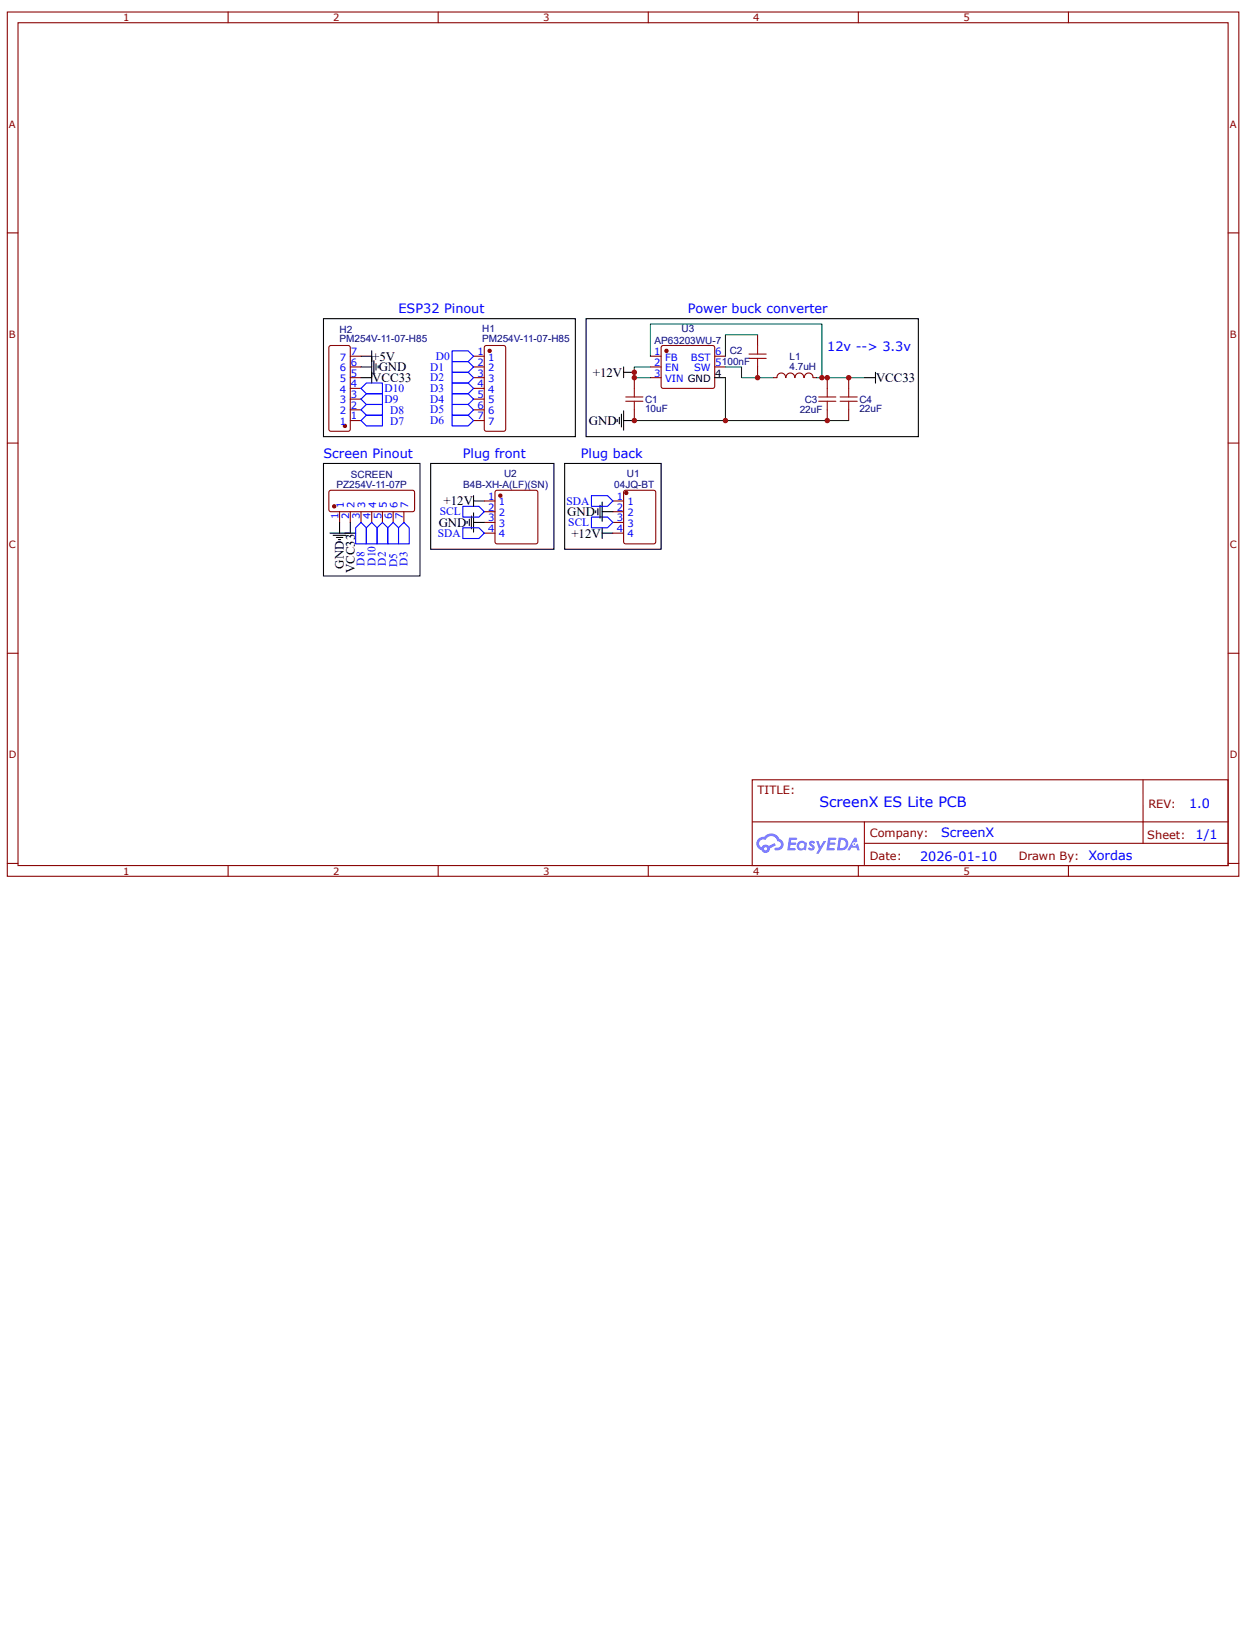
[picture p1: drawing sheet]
<svg xmlns="http://www.w3.org/2000/svg" width="216mm" height="279mm" viewBox="0 0 216 279" stroke-linecap="round" stroke-linejoin="round" font-family="sans-serif">
<g fill="none" stroke="#800" stroke-width=".18">
<path d="M1.3 2.1h211.1v148.1h-211.1zM3.1 3.9h207.5v144.5h-207.5zM39.1 2.1v1.8M75.1 2.1v1.8M111.2 2.1v1.8M147.2 2.1v1.8M183.2 2.1v1.8M1.3 39.9h1.8M210.6 39.9h1.8M1.3 75.9h1.8M210.6 75.9h1.8M1.3 112h1.8"/>
<path d="M210.6 112h1.8M129 133.7h81.6v14.7h-81.6zM196 133.7v10.9M1.3 148h1.8M39.1 148.4v1.8M75.1 148.4v1.8M111.2 148.4v1.8M129 140.9h81.5M147.2 148.4v1.8M148.2 144.6h62.3M148.2 140.9v7.3M183.2 148.4v1.8"/>
<path d="M210.6 148h1.8"/>
</g>
<g fill="#58f">
<path d="M138.9 144.2l.4-.1 .2 .1 .3 .2-.2 .3a.24 .24 0 0 0-.2-.2 .24 .24 0 0 0-.3 .1 .76 .76 0 0 1 .5 1l-.6 .2-.5-.3 .3-.3 .3 .2 .2-.1a.92 .92 0 0 1-.5-.9z"/>
<path d="M140 144.2h.4l.3 .9 .5-.9h.5l-1.3 2.1h-.4l.4-.8z"/>
<path d="M135.3 143.6h1.4v.2l-.2 .2h-.8l-.1 .4h.8l.2 .2-.2 .2h-.8l-.1 .6h.8h.1v.3l-1.4 .1z"/>
<path d="M142 143.6h1.4v.2l-.2 .2h-.8l-.1 .4h.8l.2 .2-.2 .2h-.8l-.1 .6h.8h.1v.3l-1.4 .1z"/>
<path d="M146.5 143.6h.4l.1 .6-.3 .2a.36 .36 0 0 0-.5 .1 .36 .36 0 0 0 .2 .5 .36 .36 0 0 0 .5-.3l.2-.1 .3 1.1h-.4l-.1-.4h-.9l-.2 .4h-.5z"/>
<path d="M143.8 143.6l-.3 2.2h.7a1.09 1.09 0 0 0 1.3-1.2 1.09 1.09 0 0 0-1.3-1zM144.2 144a.74 .74 0 0 1 .8 .8 .74 .74 0 0 1-1 .6z"/>
<path d="M136.9 144.3a.8 .8 0 0 0-.2 1.2 .8 .8 0 0 0 1.2 .1l.3 .2 .2-1.2-.3-.2a.73 .73 0 0 0-1.2-.1zM137 145a.47 .47 0 0 1 .9 0 .47 .47 0 0 1-.9 0z"/>
<path d="M130.1 143.8a1.15 1.15 0 0 0 .5 1.9 .73 .73 0 0 0 .8 .5 .73 .73 0 0 0 .6-.8l1-.5-.2-.4-1 .5a.74 .74 0 0 0-1.2 .3 .72 .72 0 0 1-.3-1.1 .72 .72 0 0 1 1-.2 1.08 1.08 0 0 1 1.1-.7 1.08 1.08 0 0 1 .9 .9 .59 .59 0 0 1 .6 .8 .59 .59 0 0 1-.9 .3l-.2 .2a.92 .92 0 0 0 1.1 .1 .99 .99 0 0 0 .5-1 .99 .99 0 0 0-.7-.8 1.59 1.59 0 0 0-2.7-.4l-.4 .1zM131 145.5a.3 .3 0 0 1 .6 0 .3 .3 0 0 1-.6 0z"/>
<circle cx="146.5" cy="144.7" r=".14"/>
</g>
<path d="M83.2 59.3l.2-.1h3l.3 .3v14.1l-.3 .3h-3l-.3-.3-.1-14z" fill="none" stroke="#800" stroke-width=".18"/>
<circle cx="84" cy="60.1" r=".28" fill="#800"/>
<g fill="none" stroke="#800" stroke-width=".18">
<path d="M56.5 59.3l.3-.1h2.9l.4 .3v14.1l-.3 .3h-3l-.4-.3v-14zM81.2 61.1h1.8M81.2 62.9h1.8M81.2 64.7h1.8M81.2 66.6h1.8M81.2 68.4h1.8M81.2 70.3h1.8M81.2 72.1h1.8"/>
<circle cx="84" cy="60.1" r=".28"/>
</g>
<circle cx="59.1" cy="73" r=".28" fill="#800"/>
<g fill="none" stroke="#800" stroke-width=".18">
<path d="M60.1 72.1h1.8M60.1 70.3h1.8M60.1 68.4h1.8M60.1 66.6h1.8M60.1 64.7h1.8M60.1 62.9h1.8M60.1 61.1h1.8M56.5 84.1l.3-.1h14l.3 .4v3l-.4 .3h-14l-.3-.4v-2.9z"/>
<circle cx="59.1" cy="73" r=".28"/>
</g>
<path d="M61.9 61.1h1.8M61.9 62.9h1.8M61.9 64.7h1.8M63.7 60.1v5.6M64.1 61.8v2.2M64.5 62.3v1.2M64.8 62.7v.4" fill="none" stroke="#000" stroke-width=".18"/>
<path d="M61.9 66.6l.9-.9h2.8v1.8h-2.8zM61.9 68.4l.9-.9h2.8v1.8h-2.8zM61.9 72.1l.9-.9h2.8v1.8h-2.8zM61.9 70.3l.9-1h2.8v1.9h-2.8zM77.5 60.1h2.8l.9 1-.9 .9h-2.8zM77.5 62h2.8l.9 .9-.9 .9h-2.8zM77.5 63.8h2.8l.9 .9-.9 1h-2.8zM77.5 65.7h2.8l.9 .9-.9 .9h-2.8zM77.5 67.5h2.8l.9 .9-.9 .9h-2.8zM77.5 69.3h2.8l.9 1-.9 .9h-2.8zM77.5 71.2h2.8l.9 .9-.9 .9h-2.8z" fill="none" stroke="#00f" stroke-width=".18"/>
<circle cx="57.3" cy="86.8" r=".28" fill="#800"/>
<g fill="none" stroke="#800" stroke-width=".18">
<path d="M58.2 87.7v1.9M60.1 87.7v1.9M61.9 87.7v1.9M63.7 87.7v1.9M65.6 87.7v1.9M67.4 87.7v1.9M69.3 87.7v1.9M107 84.1l.3-.1h4.8l.3 .2 .1 8.7-.2 .3h-5l-.3-.1-.1-8.7z"/>
<circle cx="57.3" cy="86.8" r=".28"/>
</g>
<path d="M56.6 91.4h4.4M57.1 91.8h2.2M57.7 92.1h1.1M58 92.5h.4M58.2 89.6v1.8M60.1 89.6v1.8M103.3 91.4h1.8M103.3 90.5v1.8" fill="none" stroke="#000" stroke-width=".18"/>
<path d="M61.9 89.6l.9 .9v2.7h-1.8v-2.7zM63.7 89.6l1 .9v2.7h-1.9v-2.7zM65.6 89.6l.9 .9v2.7h-1.8v-2.7zM67.4 89.6l.9 .9v2.7h-1.8v-2.7zM69.3 89.6l.9 .9v2.7h-1.9v-2.7z" fill="none" stroke="#00f" stroke-width=".18"/>
<circle cx="107.4" cy="84.5" r=".28" fill="#800"/>
<g fill="none" stroke="#800" stroke-width=".18">
<path d="M85 84.1l.3-.1h6.6l.3 .2v8.7l-.1 .3h-6.8l-.4-.1v-8.7zM105.1 85.9h1.8M105.1 87.7h1.8M105.1 89.6h1.8M105.1 91.4h1.8"/>
<circle cx="107.4" cy="84.5" r=".28"/>
</g>
<path d="M101.4 88.6h2.8l.9 1-.9 .9h-2.8zM101.4 85h2.8l.9 .9-.9 .9h-2.8z" fill="none" stroke="#00f" stroke-width=".18"/>
<path d="M102.2 87.5v.4M102.5 87.2v1.1M102.9 86.6v2.2M103.3 87.7h1.8M103.3 86.1v3.3" fill="none" stroke="#000" stroke-width=".18"/>
<circle cx="85.8" cy="85" r=".28" fill="#800"/>
<g fill="none" stroke="#800" stroke-width=".18">
<path d="M113.5 59.3l.2-.1 8.7 .1 .2 .3-.1 6.8-.3 .2-8.7-.1-.1-.3v-6.6zM83 85.9h1.9M83 87.7h1.9M83 89.6h1.9M83 91.4h1.9"/>
<circle cx="85.8" cy="85" r=".28"/>
</g>
<path d="M80.1 89.4v.3M80.5 89v1.1M80.8 88.4v2.3M81.2 89.6h1.8M81.2 85v1.8M81.2 87.9v3.3M81.2 85.9h1.8" fill="none" stroke="#000" stroke-width=".18"/>
<path d="M79.4 86.8h2.7l.9 .9-.9 .9h-2.7zM79.4 90.5h2.7l.9 .9-.9 .9h-2.7z" fill="none" stroke="#00f" stroke-width=".18"/>
<circle cx="114.3" cy="60.1" r=".28" fill="#800"/>
<g fill="none" stroke="#800" stroke-width=".18">
<path d="M129.9 57.4v1.8M108.8 64.7v1.9M108.8 70.3v1.8M111.5 61.1h1.9M111.5 62.9h1.9M111.5 64.7h1.9M122.6 61.1h1.8M122.6 62.9h1.8M129.9 62.9v1.8M134.7 64.7a.73 .73 0 0 0-.7-.8 .73 .73 0 0 0-.8 .8h-.5M134.8 64.7a.73 .73 0 0 1 .7-.8 .73 .73 0 0 1 .8 .8M136.4 64.7a.73 .73 0 0 1 .7-.8 .73 .73 0 0 1 .7 .8"/>
<path d="M137.9 64.7a.73 .73 0 0 1 .8-.8 .73 .73 0 0 1 .7 .8M139.5 64.7h.5M141.9 64.7v1.9M141.9 70.3v1.8M145.5 64.7v1.9M145.5 70.3v1.8"/>
<circle cx="114.3" cy="60.1" r=".28"/>
</g>
<g fill="none" stroke="#000" stroke-width=".18">
<path d="M55.5 54.6h43.2v20.2h-43.2zM100.5 54.6h57v20.2h-57zM55.5 79.4h16.5v19.3h-16.5zM73.9 79.4h21.1v14.7h-21.1zM96.8 79.4h16.6v14.7h-16.6zM105.8 71.9v.4M106.2 71.5v1.1M106.6 71v2.2M106.9 72.1h1.9M106.9 62.9v1.8M106.9 70.4v3.3M106.9 63.8h1.9"/>
<path d="M122.6 64.7h1.8M148.3 64.7h1.8M150.1 63.8v1.9"/>
</g>
<g fill="none" stroke="#a00000" stroke-width=".18">
<path d="M129.9 59.2v1.5M107.3 68.8h2.9M107.3 68h2.9M108.8 66.6v1.4M108.8 68.8v1.5M128.4 60.7h3M128.4 61.4h3M129.9 61.4v1.5M140.4 68.8h2.9M140.4 68h2.9M141.9 66.6v1.4M141.9 68.8v1.5"/>
<path d="M144.1 68.8h2.9M144.1 68h2.9M145.5 66.6v1.4M145.5 68.8v1.5"/>
</g>
<path d="M129.9 57.4h-5.5v3.7M111.5 62.9h-2.7v1.8h2.7M111.5 61.1v-5.6h29.4v9.2M124.4 64.7v7.4h-15.6M124.4 62.9h2.8v1.8h5.5M124.4 72.1h21.1M140 64.7h8.3" fill="none" stroke="#080" stroke-width=".18"/>
<g fill="#c00">
<circle cx="108.8" cy="72.1" r=".46"/>
<circle cx="108.8" cy="64.7" r=".46"/>
<circle cx="129.9" cy="64.7" r=".46"/>
<circle cx="141.9" cy="64.7" r=".46"/>
<circle cx="145.5" cy="64.7" r=".46"/>
<circle cx="124.4" cy="72.1" r=".46"/>
<circle cx="141.9" cy="72.1" r=".46"/>
<circle cx="108.8" cy="63.8" r=".46"/>
<circle cx="140.9" cy="64.7" r=".46"/>
</g>
<text font-size="2.5" fill="#00f" x="140.5" y="138.4">ScreenX ES Lite PCB</text>
<g font-size="2.2" fill="#00f">
<text x="68.3" y="53.7">ESP32 Pinout</text>
<text x="118" y="53.7">Power buck converter</text>
<text x="141.9" y="60.1">12v --&gt; 3.3v</text>
<text x="55.5" y="78.5">Screen Pinout</text>
<text x="79.4" y="78.5">Plug front</text>
<text x="99.6" y="78.5">Plug back</text>
<text x="161.4" y="143.5">ScreenX</text>
<text x="203.9" y="138.5">1.0</text>
<text x="205" y="143.9">1/1</text>
<text x="157.8" y="147.5">2026-01-10</text>
<text x="186.6" y="147.5">Xordas</text>
</g>
<g font-size="2.2">
<text x="63.8" y="61.8">+5V</text>
<text x="63.8" y="65.5">VCC33</text>
<text x="64.9" y="63.6">GND</text>
<text x="101.7" y="64.6">+12V</text>
<text x="150.2" y="65.5">VCC33</text>
<text x="101" y="72.8">GND</text>
<text x="76.1" y="86.6">+12V</text>
<text x="97.3" y="88.5">GND</text>
<text x="75.2" y="90.3">GND</text>
<text x="98" y="92.1">+12V</text>
<text x="59" y="97.5" transform="rotate(-90 59 97.5)">GND</text>
<text x="60.8" y="98.3" transform="rotate(-90 60.8 98.3)">VCC33</text>
</g>
<g font-size="2" fill="#00f">
<text x="73.8" y="63.5">D1</text>
<text x="73.8" y="65.3">D2</text>
<text x="74.8" y="61.7">D0</text>
<text x="66" y="67.3">D10</text>
<text x="66" y="69.1">D9</text>
<text x="66.9" y="71">D8</text>
<text x="73.8" y="67.2">D3</text>
<text x="73.8" y="69">D4</text>
<text x="73.8" y="70.9">D5</text>
<text x="66.9" y="72.8">D7</text>
<text x="73.8" y="72.7">D6</text>
<text x="75.4" y="88.4">SCL</text>
<text x="97.1" y="86.5">SDA</text>
<text x="75.1" y="92">SDA</text>
<text x="97.5" y="90.2">SCL</text>
<text x="62.5" y="97" transform="rotate(-90 62.5 97)">D8</text>
<text x="64.4" y="97" transform="rotate(-90 64.4 97)">D10</text>
<text x="66.2" y="97" transform="rotate(-90 66.2 97)">D2</text>
<text x="68.1" y="97.2" transform="rotate(-90 68.1 97.2)">D5</text>
<text x="69.9" y="97" transform="rotate(-90 69.9 97)">D3</text>
</g>
<g font-size="2" fill="#800">
<text x="129.9" y="136.1">TITLE:</text>
<text x="149.1" y="143.5">Company:</text>
<text x="196.7" y="143.8">Sheet:</text>
<text x="196.9" y="138.5">REV:</text>
<text x="149.1" y="147.5">Date:</text>
<text x="174.7" y="147.5">Drawn By:</text>
</g>
<g font-size="1.7" fill="#800">
<text x="21.1" y="3.6">1</text>
<text x="57.1" y="3.6">2</text>
<text x="93.2" y="3.6">3</text>
<text x="129.2" y="3.6">4</text>
<text x="165.2" y="3.6">5</text>
<text x="1.5" y="21.9">A</text>
<text x="210.9" y="21.9">A</text>
<text x="1.5" y="57.9">B</text>
<text x="210.9" y="57.9">B</text>
<text x="1.5" y="94">C</text>
<text x="210.9" y="94">C</text>
<text x="1.5" y="130">D</text>
<text x="210.9" y="130">D</text>
<text x="21.1" y="149.9">1</text>
<text x="57.1" y="149.9">2</text>
<text x="93.2" y="149.9">3</text>
<text x="129.2" y="149.9">4</text>
<text x="165.2" y="149.9">5</text>
</g>
<g font-size="1.7" fill="#000080">
<text x="58.2" y="58.7">PM254V-11-07-H85</text>
<text x="58.2" y="57">H2</text>
<text x="82.7" y="58.6">PM254V-11-07-H85</text>
<text x="82.7" y="56.9">H1</text>
<text x="112.3" y="58.9">AP63203WU-7</text>
<text x="116.9" y="56.9">U3</text>
<text x="125.1" y="60.7">C2</text>
<text x="135.4" y="63.4">4.7uH</text>
<text x="135.4" y="61.7">L1</text>
<text x="110.6" y="70.7">10uF</text>
<text x="110.6" y="69">C1</text>
<text x="137.1" y="70.8">22uF</text>
<text x="138" y="69">C3</text>
<text x="147.4" y="70.7">22uF</text>
<text x="147.4" y="69">C4</text>
<text x="57.7" y="83.7">PZ254V-11-07P</text>
<text x="60.2" y="81.9">SCREEN</text>
<text x="79.4" y="83.7">B4B-XH-A(LF)(SN)</text>
<text x="86.4" y="81.8">U2</text>
<text x="105.3" y="83.7">04JQ-BT</text>
<text x="107.5" y="81.8">U1</text>
</g>
<g font-size="1.7" fill="#00f">
<text x="58.3" y="65.5">5</text>
<text x="58.3" y="63.6">6</text>
<text x="58.3" y="61.8">7</text>
<text x="60.2" y="64.6">5</text>
<text x="60.2" y="62.7">6</text>
<text x="60.2" y="60.9">7</text>
<text x="81.9" y="60.9">1</text>
<text x="81.9" y="62.7">2</text>
<text x="81.9" y="64.6">3</text>
<text x="83.7" y="61.8">1</text>
<text x="83.7" y="63.6">2</text>
<text x="83.7" y="65.5">3</text>
<text x="112.2" y="60.9">1</text>
<text x="112.2" y="62.7">2</text>
<text x="112.2" y="64.6">3</text>
<text x="114.1" y="61.8">FB</text>
<text x="114.1" y="63.6">EN</text>
<text x="114.1" y="65.5">VIN GND</text>
<text x="118.5" y="61.8">BST</text>
<text x="119" y="63.6">SW</text>
<text x="122.7" y="62.7">5100nF</text>
<text x="122.7" y="60.9">6</text>
<text x="58.3" y="71">2</text>
<text x="58.3" y="69.2">3</text>
<text x="58.3" y="67.3">4</text>
<text x="60.2" y="71.9">1</text>
<text x="60.2" y="70.1">2</text>
<text x="60.2" y="68.2">3</text>
<text x="60.2" y="66.4">4</text>
<text x="81.9" y="66.4">4</text>
<text x="81.9" y="68.2">5</text>
<text x="81.9" y="70.1">6</text>
<text x="81.9" y="71.9">7</text>
<text x="83.7" y="67.3">4</text>
<text x="83.7" y="69.2">5</text>
<text x="83.7" y="71">6</text>
<text x="58.3" y="72.8">1</text>
<text x="83.7" y="72.8">7</text>
<text x="58" y="88.9" transform="rotate(-90 58 88.9)">1</text>
<text x="59" y="87" transform="rotate(-90 59 87)">1</text>
<text x="59.9" y="88.9" transform="rotate(-90 59.9 88.9)">2</text>
<text x="60.8" y="87" transform="rotate(-90 60.8 87)">2</text>
<text x="61.7" y="88.9" transform="rotate(-90 61.7 88.9)">3</text>
<text x="62.6" y="87" transform="rotate(-90 62.6 87)">3</text>
<text x="63.6" y="88.9" transform="rotate(-90 63.6 88.9)">4</text>
<text x="64.5" y="87" transform="rotate(-90 64.5 87)">4</text>
<text x="65.4" y="88.9" transform="rotate(-90 65.4 88.9)">5</text>
<text x="66.3" y="87" transform="rotate(-90 66.3 87)">5</text>
<text x="67.2" y="88.9" transform="rotate(-90 67.2 88.9)">6</text>
<text x="68.2" y="87" transform="rotate(-90 68.2 87)">6</text>
<text x="69.1" y="88.9" transform="rotate(-90 69.1 88.9)">7</text>
<text x="70" y="87" transform="rotate(-90 70 87)">7</text>
<text x="83.7" y="85.7">1</text>
<text x="83.7" y="87.5">2</text>
<text x="83.7" y="89.4">3</text>
<text x="85.6" y="86.6">1</text>
<text x="85.6" y="88.4">2</text>
<text x="105.8" y="85.7">1</text>
<text x="105.8" y="87.5">2</text>
<text x="105.8" y="89.4">3</text>
<text x="107.6" y="86.6">1</text>
<text x="107.6" y="88.4">2</text>
<text x="83.7" y="91.2">4</text>
<text x="85.6" y="90.3">3</text>
<text x="85.6" y="92.1">4</text>
<text x="105.8" y="91.2">4</text>
<text x="107.6" y="90.3">3</text>
<text x="107.6" y="92.1">4</text>
</g>
<text font-size="1.7" x="122.7" y="64.6">4</text>
</svg>
